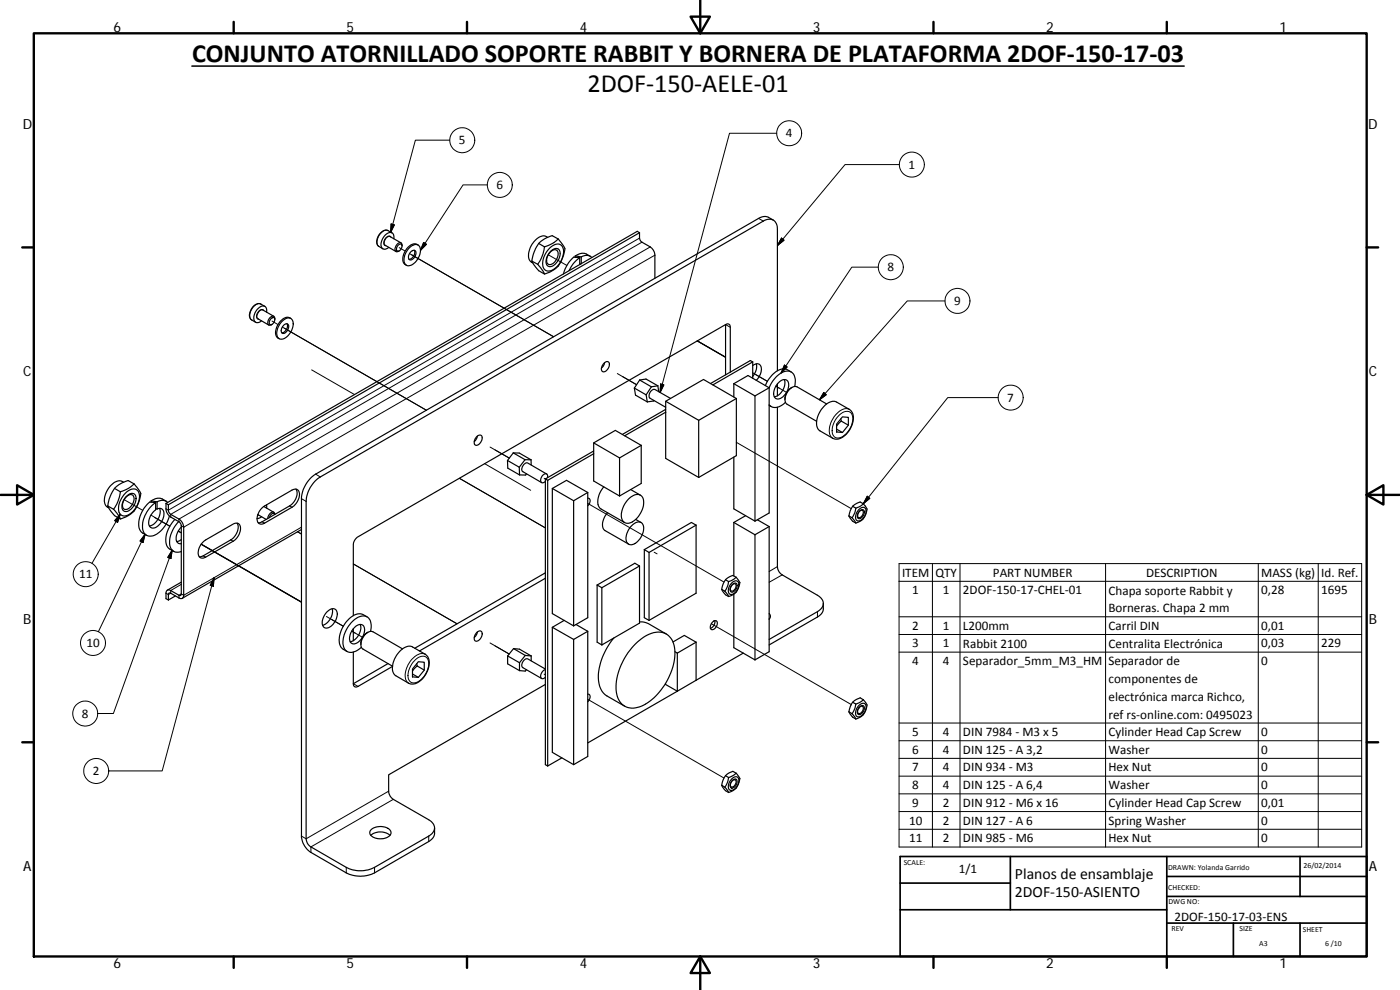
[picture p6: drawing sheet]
<svg xmlns="http://www.w3.org/2000/svg" width="420mm" height="297mm" viewBox="0 0 420 297" stroke-linecap="round" stroke-linejoin="round" font-family="sans-serif">
<g fill="none" stroke="#000" stroke-width=".3">
<path d="M233.1 40h-14.2l-20.8 77.8M135 42.1h-10.3l-7.5 27.6M146.3 55.5h-7.3l-12.8 19.6M269.9 49.4h-16.3l-20.3 24.3M116.4 69.2a2.71 2.71 0 0 0-3 2.3 2.09 2.09 0 0 0 .3 2.4M117.1 71a1.73 1.73 0 0 0-1.5 2.6M117.3 71.1a1.14 1.14 0 0 0-1.8 .7 1.13 1.13 0 0 0 .3 1.9M117.4 67.2l1 .3-1.2 2.2zM119.8 74.3l1.8 1M122.9 76.1l43.2 24.9-42.6-24.5M127.1 72.7l.9 .6-1.8 1.8zM164.6 76.5l5.5 3.2"/>
<path d="M191.9 71.4l-141.4 81.7-.7-.4M192.6 72.7l-141.4 81.6v.8M195.1 74.1l-141.4 81.6v.8M196.5 76.6l-141.4 81.6-.7-.4M227.7 65.5l1.4 .8M234.5 71.4l.8 .7-2 1.6zM78.3 91.2a2.76 2.76 0 0 0-3.1 2.3 2.07 2.07 0 0 0 .3 2.5M78.9 93a1.76 1.76 0 0 0-1.5 2.7M79.1 93.2a1.11 1.11 0 0 0-1.8 .7 1.11 1.11 0 0 0 .3 1.9M81.6 96.3l1.8 1.1M84.7 98.1l43.3 25-42.6-24.6M217.8 97.4l1.4 .8"/>
<path d="M263.6 80.2h-8l-21.2 31.7M283.6 90.3h-11.3l-26.4 29.7M93.5 111l12.9 7.4M185.3 112.1l5.7 3.3-4.2-2.5M198.3 115.2l.9 .3-1.1 2.3zM209.2 102.3l8.6 4.9M225.9 111.9l4.4 2.5M233.9 116.5l-1.1-.6 3.3 1.9M235.4 109.5l.8 .6-1.8 1.8zM247.2 117.8l.8 .6-2.1 1.6zM299.6 119.3h-15.2l-25.3 31.9M145.4 139.1l13.9 8"/>
<path d="M147.1 134.1l5.8 3.4-4.3-2.5M221 132.7l34.5 19.9M251.9 124.5a2.31 2.31 0 0 1 3.7-.3 6 6 0 0 1-4 7.2 1.97 1.97 0 0 1-1.8-2.6 7 7 0 0 1 2.1-4.3zM254.9 122.8a3.7 3.7 0 0 0-4.2 1.8 5.9 5.9 0 0 0-1.3 6.5l.5 .4M36.1 154.3l-.8 2.4-.9-.5zM36.1 154.3l-8.5 14.7M37.3 149.9l5.5 3.2M45.3 154.6l5.7 3.3M46.4 155.3l4.6 2.6M53.5 159.4l.9 .5M53.5 159.3l.9 .5M77.4 154.5l.2 .1"/>
<path d="M77.4 154.4h.1M78.7 156.5l.7 .5M86.9 151.8l.7 .4M89.3 159.6l1.2 .6M90.5 149.6l1.4 .8M90.5 158.2l-35.4 20.4-.7-.4-.7 .4v.8M94.7 142.3l1.4 .8M137.9 143.5l25.8 14.9M163.3 143.5l.4 .2M176.4 151l40.9 23.6M260.3 148.9l.7 .6-1.9 1.7zM43.5 160.3l-.6 2.5-.9-.5z"/>
<path d="M43.5 160.3l-14 29.2M51.7 165.1l-17.7 49h-4.7a3.7 3.7 0 0 0-5.4-3.5 3.7 3.7 0 0 0-.5 6.4 3.7 3.7 0 0 0 5.9-2.4v-.5M51.7 165.1l-.4 2.5-1-.3zM54.4 175.3l-3.2 1.9v.8l-.7 .4-.7-.4M60.4 163.3l30.1 17.4M60.4 163.3l30.1 17.3zM61 166.8l.7 .4M64.2 173.4l-15.5 57.9h-16.1a3.7 3.7 0 0 0-5.4-3.4 3.7 3.7 0 0 0-.5 6.4 3.7 3.7 0 0 0 5.9-2.5v-.5M64.2 173.4l-.2 2.5-.9-.3zM69.2 162l.8 .4M106 169.2l31.1 18M196.3 165.7l.9 .5"/>
<path d="M233.3 170l-2.5 1.5M234.7 172.5l-3.9 2.2M269.8 169.1h138.9v85h-138.9zM269.8 174.4h138.9M279.8 169.1v85M288.1 169.1v85M331.8 169.1v85M377.6 169.1v85M395.6 169.1v85M98 185l5 2.9-3.5-2M106.6 189.9l-1-.5 3.2 1.8M124.7 198a2.21 2.21 0 0 1 3.8 0 6.1 6.1 0 0 1-4.2 6.9 2.13 2.13 0 0 1-1.8-3.1 7.6 7.6 0 0 1 2.2-3.8z"/>
<path d="M127.6 196.3a3.8 3.8 0 0 0-4.2 1.8 6.1 6.1 0 0 0-1.3 6.5l.5 .4M147.1 192.9l5.7 3.3M213.5 187.1l42 24.3M245.3 183.5v1.6M269.8 185.1h138.9M269.8 190.4h138.9M269.8 195.7h138.9M106 205.1l1.5 .9M163.3 202.3l.4 .2M176.4 209.8l40.9 23.6M269.8 216.9h138.9M116.6 237.4l-24.7 14.3-1.4-.8"/>
<path d="M118 239.8l-24.7 14.3v1.7M269.8 222.2h138.9M269.8 227.5h138.9M269.8 232.9h138.9M269.8 238.2h138.9M128.7 250.9v1.6M269.8 243.5h138.9M269.8 248.8h138.9M103.9 260.2v1.7M112.4 260.2v1.7"/>
<circle cx="236.8" cy="40" r="3.8"/>
<circle cx="138.7" cy="42.1" r="3.7"/>
<circle cx="150" cy="55.5" r="3.8"/>
<circle cx="273.7" cy="49.4" r="3.8"/>
<circle cx="267.3" cy="80.2" r="3.8"/>
<circle cx="287.3" cy="90.3" r="3.8"/>
<circle cx="303.3" cy="119.3" r="3.8"/>
<circle cx="25.7" cy="172.3" r="3.8"/>
<circle cx="27.9" cy="192.9" r="3.7"/>
</g>
<g fill="none" stroke="#000" stroke-width=".36">
<path d="M115.6 73.6l3.3 1.9M117.1 71l3.3 1.9M117.7 69.9l-1.3-.7a2.75 2.75 0 0 0-3.1 2.2l-.3 1.2 .3 1 1.6 1.1M118.2 71.6a1.37 1.37 0 0 0-.6-1.8 1.37 1.37 0 0 0-1.9 .6 3.2 3.2 0 0 0-.8 4.2l.7 .2 1.1-.6M119.5 73.6a.66 .66 0 0 1 .9-.3 .66 .66 0 0 1 .2 1 .89 .89 0 0 1-.6 .9 .89 .89 0 0 1-1-.2l.1-.7zM120.7 73.8a.79 .79 0 0 0-.5-1 .79 .79 0 0 0-1 .5 1.45 1.45 0 0 0-.2 2.2l.8-.2M122.9 74.3a1.91 1.91 0 0 1 3-.3 4.7 4.7 0 0 1-3.3 5.8 1.83 1.83 0 0 1-1.2-2.8l.4-1.3zM123.3 75.5a.85 .85 0 0 1 1.3-.3 .85 .85 0 0 1 .1 1.3 1.4 1.4 0 0 1-2 1.2 2 2 0 0 1 .6-2.2zM124.3 75.1a2.01 2.01 0 0 1-1.6 2.7M125.5 73.5a2.64 2.64 0 0 0-3.7 1.5 3.4 3.4 0 0 0-.2 4.4l.4 .2M159.6 78.3l1.8 1M161.4 79.3l2 2.9"/>
<path d="M161.7 73l-1.4 2.5-.7 2.8M161.7 73l1.7 1.1M163.4 74.1l-.7 2.8-1.3 2.4M164.4 71.2a3 3 0 0 0-4.1 1.3 5.3 5.3 0 0 0-1.2 5.8l.8 .6M165.1 74.3a2.5 2.5 0 0 1 3.5-.5 5.3 5.3 0 0 1-1.4 6.1 2.95 2.95 0 0 1-3.6 1.1 4.1 4.1 0 0 1 .2-5.1zM165.2 75.5a1.65 1.65 0 0 1 2.7-.3 4 4 0 0 1-3 4.8 1.64 1.64 0 0 1-.9-2.4zM165.2 75.6a1.26 1.26 0 0 1 1.8-.6 1.26 1.26 0 0 1 .4 1.8 2.74 2.74 0 0 1-2.8 2.5 2.6 2.6 0 0 1 .6-3.7zM167.5 71.7l.6 .7a3.5 3.5 0 0 1 .9 4.4 7.4 7.4 0 0 1-5.6 5.4l-1.7-1-2.1-2.9M167.5 71.7l-1.7 1.4-2.4 1M167.5 71.7l-1.8-1-2.3 1-1.7 1.3M172.6 76.8a3.4 3.4 0 0 1 3.4-.6l1.2 .7M172.6 76.8l1.8 .3"/>
<path d="M172.6 76.8v.4M174 77.3a9 9 0 0 0-3.2 3.9M174 79.2h.3M174 77.3h-.6a1.33 1.33 0 0 0-2 .6 9.7 9.7 0 0 0-2.3 4.3M174 77.3v2.1M174.4 77.1a2.57 2.57 0 0 1 3.2 .2M174.4 77.1v2M191.9 69.8l-141.4 81.6M191.9 69.8v1.6l.5 1 2.7 1.7a3.2 3.2 0 0 1 1.4 2.5v6.9M191.9 69.8l-.6-.4-141.5 81.6M232.1 66l-1.5-.8a3 3 0 0 0-2.9 .3l-133 76.8a9.4 9.4 0 0 0-4.2 7.3v101.3a6.3 6.3 0 0 0 2.8 4.9l10.6 6.1a9.4 9.4 0 0 0 8.5 0l16.3-9.4a3.1 3.1 0 0 0 1.7-2.4v-1.7M77.4 95.7l3.3 1.8"/>
<path d="M78.9 93l3.3 1.9M79.5 91.9l-1.2-.7a2.92 2.92 0 0 0-3.4 2.7v.9l.2 .8 1.6 1.1M80 93.7a1.35 1.35 0 0 0-.6-1.8 1.35 1.35 0 0 0-1.8 .6 3.1 3.1 0 0 0-.9 4.2l.9 .1 .9-.5M81.3 95.6a.66 .66 0 0 1 1-.2 .66 .66 0 0 1 0 1 .84 .84 0 0 1-.5 .9 .84 .84 0 0 1-1-.3zM82.5 95.9a.78 .78 0 0 0-.5-1.1 .78 .78 0 0 0-1 .5 1.47 1.47 0 0 0-.2 2.3l.8-.3M84.6 96.5a2 2 0 0 1 3.1-.6 4.5 4.5 0 0 1-3.4 5.9 1.93 1.93 0 0 1-1.1-3zM85.2 97.5a.85 .85 0 0 1 1.3-.2 .85 .85 0 0 1 0 1.3 1.44 1.44 0 0 1-1.9 1.2 2.01 2.01 0 0 1 .6-2.3zM86.1 97.1a2.05 2.05 0 0 1-1.5 2.7M87.3 95.5a2.64 2.64 0 0 0-3.6 1.5 3.3 3.3 0 0 0-.3 4.4l.4 .2M217.8 97.4v15.1M181.4 108.9a.89 .89 0 0 1 1.2-.3 .89 .89 0 0 1 .2 1.3 1.59 1.59 0 0 1-2.1 1.5 2.21 2.21 0 0 1 .7-2.5zM181.5 108.8l-.4 1-.6 .6"/>
<path d="M190.4 116.4l3.5 2.1M190.4 116.4l.3 2.2 3.6 2M192 114l-1.6 2.4M192 114l1.9-.3 3.5 2.1M192 114l3.5 2.1M193.9 118.5l.4 2.1M195.5 116.1l-1.6 2.4M197.4 115.8l.3 1.7M197.4 115.8l-1.9 .3M201.2 119.5l-4.6-2.6a1.74 1.74 0 0 0-1.5 2.6l4.7 2.7M219.2 111.7v-13.5a.86 .86 0 0 0-.4-.9 .86 .86 0 0 0-1 .1l-110.3 63.7a3.1 3.1 0 0 0-1.5 2.4v21.2M220.2 115.1v4"/>
<path d="M220.2 115.1l6.4 3.7M220.2 115.1l4.3-2.4 6.3 3.7M221 119.6l-9.9-5.7-11.3 6.5v3.3M221 119.6v17.1l-11.3 6.6M221 119.6l-11.3 6.5M225.9 108.6l-12 6.9M225.9 108.6v4.9M225.9 108.6l-.7-.4-12 6.9M225.9 109.7a1.49 1.49 0 0 1 2-.4 1.49 1.49 0 0 1 .6 1.9 5.2 5.2 0 0 1-1.5 2.9M226.6 118.8v37.6M227 109.2a4.1 4.1 0 0 1-1.1 3.7M230.8 116.4v37.5l-4.2 2.5"/>
<path d="M230.8 116.4l-4.2 2.4M233.3 111.3v-42.5a2.58 2.58 0 0 0-1.2-2.8 2.58 2.58 0 0 0-3 .3l-133 76.8a9.3 9.3 0 0 0-4.2 7.3v101.3a3 3 0 0 0 1.4 2.4l10.6 6.1a9.4 9.4 0 0 0 8.5 0l16.3-9.3a2.59 2.59 0 0 0 1.7-2.5 2.59 2.59 0 0 0-1.7-2.4l-10.7-6.2a3.1 3.1 0 0 1-1.4-2.4v-4.9l47.1-27.1M233.3 115.2v3.6M234 114.5a1.53 1.53 0 0 1 2-.5 1.53 1.53 0 0 1 .7 1.9 4.5 4.5 0 0 1-3.3 3.8 1.79 1.79 0 0 1-1-2.7l.5-1.2zM235.4 113.9a4.3 4.3 0 0 1-3 5.2M237.5 111.6l-1.2-.7a4.2 4.2 0 0 0-4.7 1.8l-1.1 1.4-.8 1.6M237.7 116.2a3.8 3.8 0 0 0-2.1 3.7M238.5 116a3.4 3.4 0 0 0-1.7-4.6 6.5 6.5 0 0 0-5.7 4.4l-.3 .5M143 131.1a.94 .94 0 0 1 1.3-.5 .94 .94 0 0 1 .3 1.3 1.59 1.59 0 0 1-2.1 1.5 2.05 2.05 0 0 1 .5-2.3zM143.3 130.8l-.3 .8-.7 .9M152.3 138.2l.1 2.3 3.5 2M152.3 138.2l3.5 2"/>
<path d="M154 135.9l-1.7 2.3M154 135.9l3.6 2M154 135.9h1.8l3.6 2.1M157.6 137.9l-1.8 2.3M157.6 137.9l1.8 .1M159.4 138v1.5M178.2 135.3l-14.5 8.4 .7 .4M178.2 136.1l-13.8 8M178.2 136.1v8.2l7.7 4.5M178.2 132.9l7.7 4.5M185.9 137.4v11.4M192.4 133.6l-7.7-4.5-6.5 3.8v3.2"/>
<path d="M192.4 133.6v11.5l-6.5 3.7M192.4 133.6l-6.5 3.8M196.2 120.2l-1.9 .4M199.8 122.8l-13 7.5M199.8 123.7l-12.3 7M199.8 123.7v13.8l9.9 5.8M199.8 120.4l9.9 5.7M209.7 126.1v17.2M220.2 137.2v15.5l6.4 3.7M230.8 121.6l.6 .4M233.3 122.2v47.8a3.2 3.2 0 0 0 1.4 2.5l10.6 6.1a2.59 2.59 0 0 1 1.8 2.5 2.59 2.59 0 0 1-1.8 2.4l-14.5 8.4M235.7 120.7a3.5 3.5 0 0 1-4.6 1l-.3-.2"/>
<path d="M247.5 121.7a3.2 3.2 0 0 1 3.6-1l3.8 2.1a4.1 4.1 0 0 1 .4 5.5 4.9 4.9 0 0 1-5.1 3.3l-4.1-2.3a3.7 3.7 0 0 1-.6-4.6l1-1.9zM248.1 121.2l-8.9-5.1a3.3 3.3 0 0 0-3.5 3 2.01 2.01 0 0 0 .5 2.2l8.9 5.1M251.1 128.8l1.7 1M252.3 125.6l.2 .7M252.5 126.3l-1.4 1.6M252.5 126.3l2.1 1.3M252.8 125.1l1.8 .1v2.4l-1.8 2.2-1.7-.2v-2.3zM32.3 151.8l1.8 1M34.1 152.8l1.3 1.7 .7 1.2M34.4 146.5l1.7 1.1M34.4 146.5l-1.3 2.5-.8 2.8M36.1 147.6l-.7 2.8-1.3 2.4"/>
<path d="M37.1 144.7a3.1 3.1 0 0 0-4.1 1.3 5.3 5.3 0 0 0-1.2 5.8l.8 .6M37.8 147.8a2.49 2.49 0 0 1 3.5-.6 5.3 5.3 0 0 1-1.3 6.2 2.96 2.96 0 0 1-3.7 1.1 4.1 4.1 0 0 1 .3-5.1zM37.9 148.9a1.67 1.67 0 0 1 2.7-.3 3.9 3.9 0 0 1-3 4.9 1.65 1.65 0 0 1-.9-2.4zM38 149a1.26 1.26 0 0 1 1.7-.5 1.26 1.26 0 0 1 .4 1.8 2.82 2.82 0 0 1-2.8 2.5 2.66 2.66 0 0 1 .7-3.8zM40.2 145.2l.6 .7a3.4 3.4 0 0 1 1 4.4 7.5 7.5 0 0 1-5.7 5.4l-1.7-1-2.1-2.9M40.2 145.2l-1.7-1-2.4 1-1.7 1.3M40.2 145.2l-1.7 1.4-2.4 1M45.3 150.3l1.8 .3M45.3 150.3v.4M45.3 150.3a3.3 3.3 0 0 1 3.4-.6l1.2 .7M46.7 152.7h.4M46.7 150.8l-.6-.1a1.65 1.65 0 0 0-2.3 1.1 7.2 7.2 0 0 0-1.7 7.5l.5 .5 1.4 .8"/>
<path d="M46.7 150.8v2.2a4.7 4.7 0 0 0-1.9 4.8 1.68 1.68 0 0 0 2.9-.3 3.7 3.7 0 0 0 1-4.7l-.7-.3-.9 .2M46.7 150.8a8.3 8.3 0 0 0-3.6 8.8 2.52 2.52 0 0 0 3.9 .7 9.3 9.3 0 0 0 3.8-5.4M47.1 150.6v2.1M47.1 150.6a2.61 2.61 0 0 1 3.2 .1M47.9 152.5a4.4 4.4 0 0 1-3.1 5.3M49.8 151l.7 .4v1.9l.3 .6 2.9 1.8a3.1 3.1 0 0 1 1.4 2.5v20.4a.86 .86 0 0 1-.4 .9 .86 .86 0 0 1-1-.1l-2.8-1.5-.4 .3v1.8M49.8 151v1.7a3.2 3.2 0 0 0 1.4 2.4l2.7 1.6 .5 .9-.1 20.9-.4 .2-2.7-1.5a.86 .86 0 0 0-1-.1 .86 .86 0 0 0-.4 .9v1.6l.7 .4M52.5 155.9a7.9 7.9 0 0 0-2.3 8.1l.5 .6 1.4 .8M53.6 156.5a8 8 0 0 0-2.4 7.9l1 1M54.4 158.2a3.9 3.9 0 0 0-1.2 4.6l.4 .3h.8M71.2 157a4.2 4.2 0 0 1-2 5l-8.2 4.8-1.2 .2M77.4 154.4l2.5 1.5"/>
<path d="M78.5 155.1l-1.4 .5M78.5 152.5l.9-.7 8.2-4.8a1.46 1.46 0 0 1 1.9 .1 1.46 1.46 0 0 1 .3 1.8 4.9 4.9 0 0 1-2.2 3.3l-8.2 4.8a1.45 1.45 0 0 1-1.9 0 1.45 1.45 0 0 1-.3-1.9l.5-1.5zM79.2 152l3 1.7M80 151.5v.9M80.8 155.3a1.15 1.15 0 0 1 1.6-1.1l.1 .1a.75 .75 0 0 0-.6-.7 .75 .75 0 0 0-.9 .5l-.6 1.5M88.8 146.7a4.2 4.2 0 0 1-1.9 5.1l-8.2 4.7-1.2 .3M90.5 158.9l-35.8 20.6M155.8 140.2l.1 2.3M158 142.2l-.3 .3h-1.8M163.7 143.7v85.7l.7 .4M164.1 142.2l-5.7-3.3a1.73 1.73 0 0 0-1.5 2.6l5.6 3.3M164.3 143.3a.77 .77 0 0 0-.2-1.1 .77 .77 0 0 0-1.1 .3 1.6 1.6 0 0 0-.3 2.3l1-.4"/>
<path d="M164.4 144.1v85.7M165.8 146.6v37.5l6.4 3.7M165.8 146.6l6.4 3.6M165.8 146.6l4.2-2.5 6.4 3.7M172.2 150.2v37.6M176.4 147.8v37.5l-4.2 2.5M176.4 147.8l-4.2 2.4M176.4 149.5a.95 .95 0 0 1 .8 .6 .95 .95 0 0 1-.3 1l-.5 .7M181.2 146.1a5.7 5.7 0 0 0-1.3 6.2l7.5 4.5M182.3 153.8a4.3 4.3 0 0 0-.9 5.2l7.3 4.3M188.7 149.6a2.93 2.93 0 0 1 3.7-.9 4.8 4.8 0 0 1-.5 5.8 4 4 0 0 1-4.5 2.3 3.6 3.6 0 0 1-.4-4.5l.7-1.4zM189.3 146.9l2.9 1.7"/>
<path d="M189.9 157.4a1.8 1.8 0 0 1 3.1 .2 5.1 5.1 0 0 1-3.8 5.8 1.97 1.97 0 0 1-1.2-2.9 6.2 6.2 0 0 1 1.9-3.1zM190.8 155.9l1.6 .9M208.9 157.6l-1.4-.8-14.1 8.1M208.9 157.6v20.4l-14.1 8.1M208.9 157.6l-14.1 8.2M220.2 156.8v16M220.2 156.8l6.4 3.6M223.8 154.7l-3.6 2.1M227.3 156l3.5 2M230.8 158v37.5l-4.2 2.5M230.8 158l-4.2 2.4M254.8 154.8l1.1 1.6 .9 .5"/>
<path d="M254.8 154.8l.9 .5M255.7 155.3l1.1 1.6M255.9 151.9l-.7 1.3-.4 1.6M255.9 151.9l.9 .6M256.8 152.5l-.2 1.2-.9 1.6M257.8 152.9a1.13 1.13 0 0 1 1.1-.7 1.13 1.13 0 0 1 1 .9 2.89 2.89 0 0 1-2.5 3.2 2.22 2.22 0 0 1 .4-3.4zM257.8 153.6a.71 .71 0 0 1 1.1-.4 .71 .71 0 0 1 .1 1.1 .87 .87 0 0 1-.6 .9 .87 .87 0 0 1-1-.3v-.7zM257.9 153.4a.81 .81 0 0 1 1.2-.4 .81 .81 0 0 1 .2 1.2 1.27 1.27 0 0 1-1.9 1.1 2.09 2.09 0 0 1 .5-1.9zM259.1 151.2l.4 .5a1.92 1.92 0 0 1 .3 2.6 3.8 3.8 0 0 1-3 2.6M259.1 151.2l-.9-.6-1.1 .4-1.2 .9M259.1 151.2l-.7 .6-1.6 .7M52.2 165.4l1 .3 1.2-.2"/>
<path d="M52.6 178.8l-2.1 1.2M54.4 174.7l-4.2 2.4M54.4 161.9l-1.3 .6M60.8 162.8l.9-.8 8.3-4.8a1.45 1.45 0 0 1 1.8 .1 1.45 1.45 0 0 1 .3 1.8 4.9 4.9 0 0 1-2.1 3.3l-8.3 4.8a1.45 1.45 0 0 1-1.8 0 1.45 1.45 0 0 1-.4-1.8l.4-1.2zM163.7 173.5l-37.8 21.8M163.7 171.9l-39.2 22.6M179.2 175.5v17.2l1.4 .8M179.2 175.5l1.4 .8M180.6 176.3v17.2M191.9 169.8l-1.4-.8-11.3 6.5M191.9 169.8v17.2l-11.3 6.5M191.9 169.8l-11.3 6.5"/>
<path d="M193.4 164.9v20.4l1.4 .8M193.4 164.9l1.4 .9M194.8 165.8v20.3M216.6 176.8l1.1 1.7 1 .5M216.6 176.8l.9 .6M217.5 177.4l1.2 1.6M217.7 173.9l-.7 1.4-.4 1.5M217.7 173.9l1 .6M218.7 174.5l-.4 1.5-.8 1.4M219.6 174.9a1.13 1.13 0 0 1 1.1-.6 1.13 1.13 0 0 1 1 .8 2.88 2.88 0 0 1-2.6 3.2 2.25 2.25 0 0 1 .5-3.4zM219.8 175.4a.68 .68 0 0 1 1.1-.1 .68 .68 0 0 1-.1 1 .96 .96 0 0 1-.5 .9 .96 .96 0 0 1-1-.1 1.66 1.66 0 0 1 .5-1.7zM220 175.2a.78 .78 0 0 1 1.1-.1 .78 .78 0 0 1 .1 1.1 1.52 1.52 0 0 1-1.9 1.3 1.99 1.99 0 0 1 .7-2.3z"/>
<path d="M220.2 178.3v16l6.4 3.7M220.9 173.2l.4 .5a1.87 1.87 0 0 1 .3 2.6 3.9 3.9 0 0 1-2.9 2.7M220.9 173.2l-.9-.5-1.1 .4-1.2 .8M220.9 173.2l-1.2 .9-1 .4M226.6 160.4v37.6M98.2 183.5a1.69 1.69 0 0 1 2.8-.2 4.3 4.3 0 0 1-3.1 5.2 1.97 1.97 0 0 1-.9-3.2zM99.7 182.6a4.5 4.5 0 0 1-2.9 5M106 195.6v9.5a.86 .86 0 0 0 .5 1 .86 .86 0 0 0 1-.1l10.3-6M106 188.7v3.5M106.4 188.3a1.6 1.6 0 0 1 1.5-1 1.6 1.6 0 0 1 1.4 1 4.2 4.2 0 0 1-3.5 4.9 2.16 2.16 0 0 1-.6-3.2zM108.1 187.4a4.4 4.4 0 0 1-3 5.2M110.2 185.1l-1.2-.7a4.3 4.3 0 0 0-5 2.1 7.4 7.4 0 0 0-1.7 7.6l1.8 1.4"/>
<path d="M110.4 189.7a3.9 3.9 0 0 0-2.1 3.7M111.2 189.4a3.4 3.4 0 0 0-1.7-4.6 6.3 6.3 0 0 0-5.5 4 5.5 5.5 0 0 0-.1 6.4 3.5 3.5 0 0 0 4.5-1M116.5 199.1l-10.5 6M120.3 195.1a3.2 3.2 0 0 1 3.5-1l3.8 2.2a4.1 4.1 0 0 1 .4 5.5 4.9 4.9 0 0 1-5.1 3.3l-4.1-2.3a3.6 3.6 0 0 1-.6-4.6l.7-1.4zM120.8 194.7l-8.9-5.2a3.3 3.3 0 0 0-3.5 3.1 1.93 1.93 0 0 0 .5 2.2l8.9 5.1M125.1 199.1l.1 .7M125.2 199.8l2.1 1.3M125.2 199.8l-1.4 1.6M125.5 198.5l1.8 .2v2.4l-1.8 2.1-1.7-.1v-2.4zM143.2 189.7a.89 .89 0 0 1 1.2-.3 .89 .89 0 0 1 .2 1.3 1.59 1.59 0 0 1-2.1 1.5 2.18 2.18 0 0 1 .7-2.5zM143.3 189.6l-.3 .8-.7 .9M152.3 196.8v2.4l3.6 2"/>
<path d="M152.3 196.8l3.6 2M154.1 194.6l-1.8 2.2M154.1 194.6l1.8 .2 3.5 2M154.1 194.6l3.5 2.1M155.9 198.8v2.4M157.6 196.7l-1.7 2.1M157.6 196.7l1.8 .1M159.4 196.8v1.5M165.8 188.2v37.5l6.4 3.7M165.8 188.2l6.4 3.7M169.3 186.1l-3.5 2.1M172.2 191.9v37.5"/>
<path d="M172.9 187.4l3.5 2M176.4 189.4v37.6l-4.2 2.4M176.4 189.4l-4.2 2.5M184.2 191.4a17.7 17.7 0 0 0-4.4 13.9 5.1 5.1 0 0 0 2.3 3.5l5.4 3.1M190.7 193.2a9.3 9.3 0 0 1 8.2-3.4 5.8 5.8 0 0 1 3.7 6.5 18.8 18.8 0 0 1-10.7 15.8 5 5 0 0 1-7-4.9 19 19 0 0 1 5.8-14zM191.9 186.6h1l1.4 .4 5.7 3.2M202 192.6l3.4-2 3.5 2.1M202.6 195.5l.7 .5M203.3 196v11.4M208.9 192.7l-5.6 3.3M208.9 192.7v11.4M214 186.5a.78 .78 0 0 1 1.1-.1 .78 .78 0 0 1 .1 1.1 1.46 1.46 0 0 1-1.9 1.3 1.89 1.89 0 0 1 .7-2.3z"/>
<path d="M214.5 186.2a2.09 2.09 0 0 1-1.3 2.3M223.1 196l-14.2 8.1M230.8 184.1a1.18 1.18 0 0 1 0 1.7v-.1M247.1 181v1.7a2.97 2.97 0 0 1-1.8 2.4l-14.5 8.4M123.8 202.2l1.7 1M158 200.9l-.4 .5-1.7-.2M163.7 200.7l-5.3-3a1.75 1.75 0 0 0-1.5 2.6l5.6 3.3M163.7 200.9a1.73 1.73 0 0 0-1 2.7l1-.4M176.4 208.3a.92 .92 0 0 1 .8 .6 .92 .92 0 0 1-.3 1l-.5 .7M199.7 205.1v.3l3.6 2M203.3 207.4l-26.9 15.5M208.9 204.1l-5.6 3.3"/>
<path d="M254.8 213.6l.9 .5M254.8 213.6l1.1 1.6 .9 .5M255.7 214.1l1.1 1.6M255.9 210.7l.9 .5M255.9 210.7l-.7 1.3-.4 1.6M256.8 211.2l-.3 1.6-.8 1.3M257.7 211.8a1.21 1.21 0 0 1 1.1-.8 1.21 1.21 0 0 1 1.1 .7 2.96 2.96 0 0 1-2.5 3.4 1.94 1.94 0 0 1 0-3.1zM257.8 212.3a.82 .82 0 0 1 .8-.7 .82 .82 0 0 1 .8 .7 1.8 1.8 0 0 1-1.9 2 1.55 1.55 0 0 1 .3-2zM258 212.2a.67 .67 0 0 1 1-.2 .67 .67 0 0 1 0 1 .94 .94 0 0 1-.6 .9 .94 .94 0 0 1-1-.2v-.6zM259.1 210l-.9-.6-1.6 .7-.7 .6M259.1 210l.4 .4a1.94 1.94 0 0 1 .3 2.7 4.1 4.1 0 0 1-3 2.6M259.1 210l-1.2 .8-1.1 .4"/>
<path d="M168.6 227.4l-4.2 2.4M216.6 235.6l1.1 1.6 1 .6M216.6 235.6l.9 .6M217.5 236.2l1.2 1.6M217.7 232.7l-.7 1.4-.4 1.5M217.7 232.7l1 .6M218.7 233.3l-.4 1.5-.8 1.4M219.6 233.7a1.13 1.13 0 0 1 1.1-.7 1.13 1.13 0 0 1 1 .9 2.89 2.89 0 0 1-2.6 3.2 2.24 2.24 0 0 1 .5-3.4zM219.8 234.3a.67 .67 0 0 1 1-.3 .67 .67 0 0 1 0 1 .96 .96 0 0 1-.5 1 .96 .96 0 0 1-1.1-.2l.1-.9zM219.9 234.1a.77 .77 0 0 1 1.1-.3 .77 .77 0 0 1 .2 1.1 1.58 1.58 0 0 1-1.9 1.4 1.86 1.86 0 0 1 .6-2.2zM220.9 232l.4 .5a1.9 1.9 0 0 1 .3 2.6 4 4 0 0 1-2.9 2.7M220.9 232l-.9-.6-1.3 .6-1 .7"/>
<path d="M220.9 232l-.7 .6-1.5 .7M111.3 249a4.3 4.3 0 0 1 6 .4 1.77 1.77 0 0 1-1.8 2.1 3.7 3.7 0 0 1-4.5-1.5zM111.3 250.7a4.5 4.5 0 0 1 5.7 0"/>
</g>
<g fill="none" stroke="#000" stroke-width=".71">
<path d="M10.1 10h400.1v277h-400.1zM70.1 6.6v3.4M140.2 6.6v3.4M207.3 5h5.8l-2.9 5zM210.2 0v10M280.2 6.6v3.4M350.2 6.6v3.4M6.7 74.2h3.4M410.2 74.2h3.4M.2 148.5h9.9M5.1 145.6l5 2.9-5 2.9zM410.2 148.5l5-2.9v5.8z"/>
<path d="M410.2 148.5h9.9M6.7 222.7h3.4M410.2 222.7h3.4M70.1 287v3.4M140.2 287v3.4M210.2 287l2.9 5h-5.8zM210.2 287v10M280.2 287v3.4M350.2 287v3.4"/>
</g>
<path d="M270.1 257h140.1v30h-140.1zM303.2 257v16M350.2 257v30M390.2 257v12M270.1 265h33.1M270.1 273h80.1M350.2 277h60M350.2 269h60M350.2 263h60M370.2 277v10M390.2 277v10" fill="none" stroke="#000" stroke-width=".51"/>
<path d="M57.6 19.8h297.8" fill="none" stroke="#000" stroke-width=".46"/>
<path d="M117.4 67.2l1 .3-1.2 2.2zM127.1 72.7l.9 .6-1.8 1.8zM234.5 71.4l.8 .7-2 1.6zM198.3 115.2l.9 .3-1.1 2.3zM235.4 109.5l.8 .6-1.8 1.8zM247.2 117.8l.8 .6-2.1 1.6zM36.1 154.3l-.8 2.4-.9-.5zM260.3 148.9l.7 .6-1.9 1.7zM43.5 160.3l-.6 2.5-.9-.5zM51.7 165.1l-.4 2.5-1-.3zM64.2 173.4l-.2 2.5-.9-.3z" fill="#000" stroke="#000" stroke-width=".3"/>
<g font-size="7.9">
<text x="57.6" y="18.7">CONJUNTO ATORNILLADO SOPORTE RABBIT Y BORNERA DE PLATAFORMA 2DOF‐150‐17‐03</text>
<text x="176.3" y="27.7">2DOF‐150‐AELE‐01</text>
</g>
<g font-size="4.7">
<text x="304.6" y="263.9">Planos de ensamblaje</text>
<text x="304.6" y="269.3">2DOF‐150‐ASIENTO</text>
</g>
<g font-size="4.2">
<text x="34" y="9.6">6</text>
<text x="104" y="9.6">5</text>
<text x="174" y="9.6">4</text>
<text x="244" y="9.6">3</text>
<text x="314" y="9.6">2</text>
<text x="384" y="9.6">1</text>
<text x="6.8" y="38.7">D</text>
<text x="410.6" y="38.7">D</text>
<text x="7" y="112.9">C</text>
<text x="410.8" y="112.9">C</text>
<text x="7" y="187.1">B</text>
<text x="410.8" y="187.1">B</text>
<text x="7" y="261.3">A</text>
<text x="410.8" y="261.3">A</text>
<text x="34" y="290.4">6</text>
<text x="104" y="290.4">5</text>
<text x="174" y="290.4">4</text>
<text x="244" y="290.4">3</text>
<text x="314" y="290.4">2</text>
<text x="384" y="290.4">1</text>
</g>
<g font-size="3.9">
<text x="235.8" y="41.3">4</text>
<text x="137.7" y="43.3">5</text>
<text x="272.6" y="50.7">1</text>
<text x="149" y="56.8">6</text>
<text x="266.3" y="81.4">8</text>
<text x="286.3" y="91.6">9</text>
<text x="302.3" y="120.5">7</text>
<text x="23.7" y="173.5">11</text>
<text x="270.7" y="173">ITEM</text>
<text x="280.7" y="173">QTY</text>
<text x="298" y="173">PART NUMBER</text>
<text x="343.9" y="173">DESCRIPTION</text>
<text x="378.5" y="173.1">MASS (kg)</text>
<text x="396.5" y="173.1">Id. Ref.</text>
<text x="273.8" y="178.3">1</text>
<text x="282.9" y="178.3">1</text>
<text x="289" y="178.3">2DOF‐150‐17‐CHEL‐01</text>
<text x="332.7" y="178.4">Chapa soporte Rabbit y</text>
<text x="378.5" y="178.3">0,28</text>
<text x="396.5" y="178.3">1695</text>
<text x="332.7" y="183.7">Borneras. Chapa 2 mm</text>
<text x="273.8" y="189">2</text>
<text x="282.9" y="188.9">1</text>
<text x="289" y="189">L200mm</text>
<text x="332.7" y="189">Carril DIN</text>
<text x="378.5" y="189">0,01</text>
<text x="25.9" y="194.2">10</text>
<text x="273.8" y="194.3">3</text>
<text x="282.9" y="194.2">1</text>
<text x="289" y="194.4">Rabbit 2100</text>
<text x="332.7" y="194.4">Centralita Electrónica</text>
<text x="378.5" y="194.3">0,03</text>
<text x="396.5" y="194.3">229</text>
<text x="273.8" y="199.6">4</text>
<text x="282.9" y="199.6">4</text>
<text x="289" y="199.7">Separador_5mm_M3_HM</text>
<text x="332.7" y="199.7">Separador de</text>
<text x="378.5" y="199.6">0</text>
<text x="332.7" y="205">componentes de</text>
<text x="24.6" y="215.3">8</text>
<text x="332.7" y="215.6">ref rs‐online.com: 0495023</text>
<text x="332.7" y="210.3">electrónica marca Richco,</text>
<text x="273.8" y="220.8">5</text>
<text x="282.9" y="220.8">4</text>
<text x="289" y="220.9">DIN 7984 ‐ M3 x 5</text>
<text x="332.7" y="220.9">Cylinder Head Cap Screw</text>
<text x="378.5" y="220.9">0</text>
<text x="273.8" y="226.1">6</text>
<text x="282.9" y="226.1">4</text>
<text x="289" y="226.1">DIN 125 ‐ A 3,2</text>
<text x="332.7" y="226.2">Washer</text>
<text x="378.5" y="226.1">0</text>
<text x="27.9" y="232.6">2</text>
<text x="273.8" y="231.5">7</text>
<text x="282.9" y="231.5">4</text>
<text x="289" y="231.5">DIN 934 ‐ M3</text>
<text x="332.7" y="231.5">Hex Nut</text>
<text x="378.5" y="231.5">0</text>
<text x="273.8" y="236.8">8</text>
<text x="282.9" y="236.8">4</text>
<text x="289" y="236.8">DIN 125 ‐ A 6,4</text>
<text x="332.7" y="236.9">Washer</text>
<text x="378.5" y="236.8">0</text>
<text x="273.8" y="242.1">9</text>
<text x="282.9" y="242.1">2</text>
<text x="289" y="242.1">DIN 912 ‐ M6 x 16</text>
<text x="332.7" y="242.2">Cylinder Head Cap Screw</text>
<text x="378.5" y="242.1">0,01</text>
<text x="272.8" y="247.4">10</text>
<text x="282.9" y="247.4">2</text>
<text x="289" y="247.4">DIN 127 ‐ A 6</text>
<text x="332.7" y="247.5">Spring Washer</text>
<text x="378.5" y="247.4">0</text>
<text x="272.8" y="252.7">11</text>
<text x="282.9" y="252.7">2</text>
<text x="289" y="252.7">DIN 985 ‐ M6</text>
<text x="332.7" y="252.7">Hex Nut</text>
<text x="378.5" y="252.7">0</text>
<text x="287.7" y="262.1">1/1</text>
<text x="352.5" y="276.2">2DOF‐150‐17‐03‐ENS</text>
</g>
<g font-size="2.4">
<text x="271.2" y="259.7">SCALE:</text>
<text x="350.6" y="260.9">DRAWN: Yolanda Garrido</text>
<text x="391.2" y="260.6">26/02/2014</text>
<text x="350.6" y="267">CHECKED:</text>
<text x="350.7" y="271.4">DWG NO:</text>
<text x="351.6" y="279.3">REV</text>
<text x="372" y="279.4">SIZE</text>
<text x="391" y="279.6">SHEET</text>
<text x="377.9" y="283.8">A3</text>
<text x="397.7" y="283.8">6 /10</text>
</g>
</svg>
